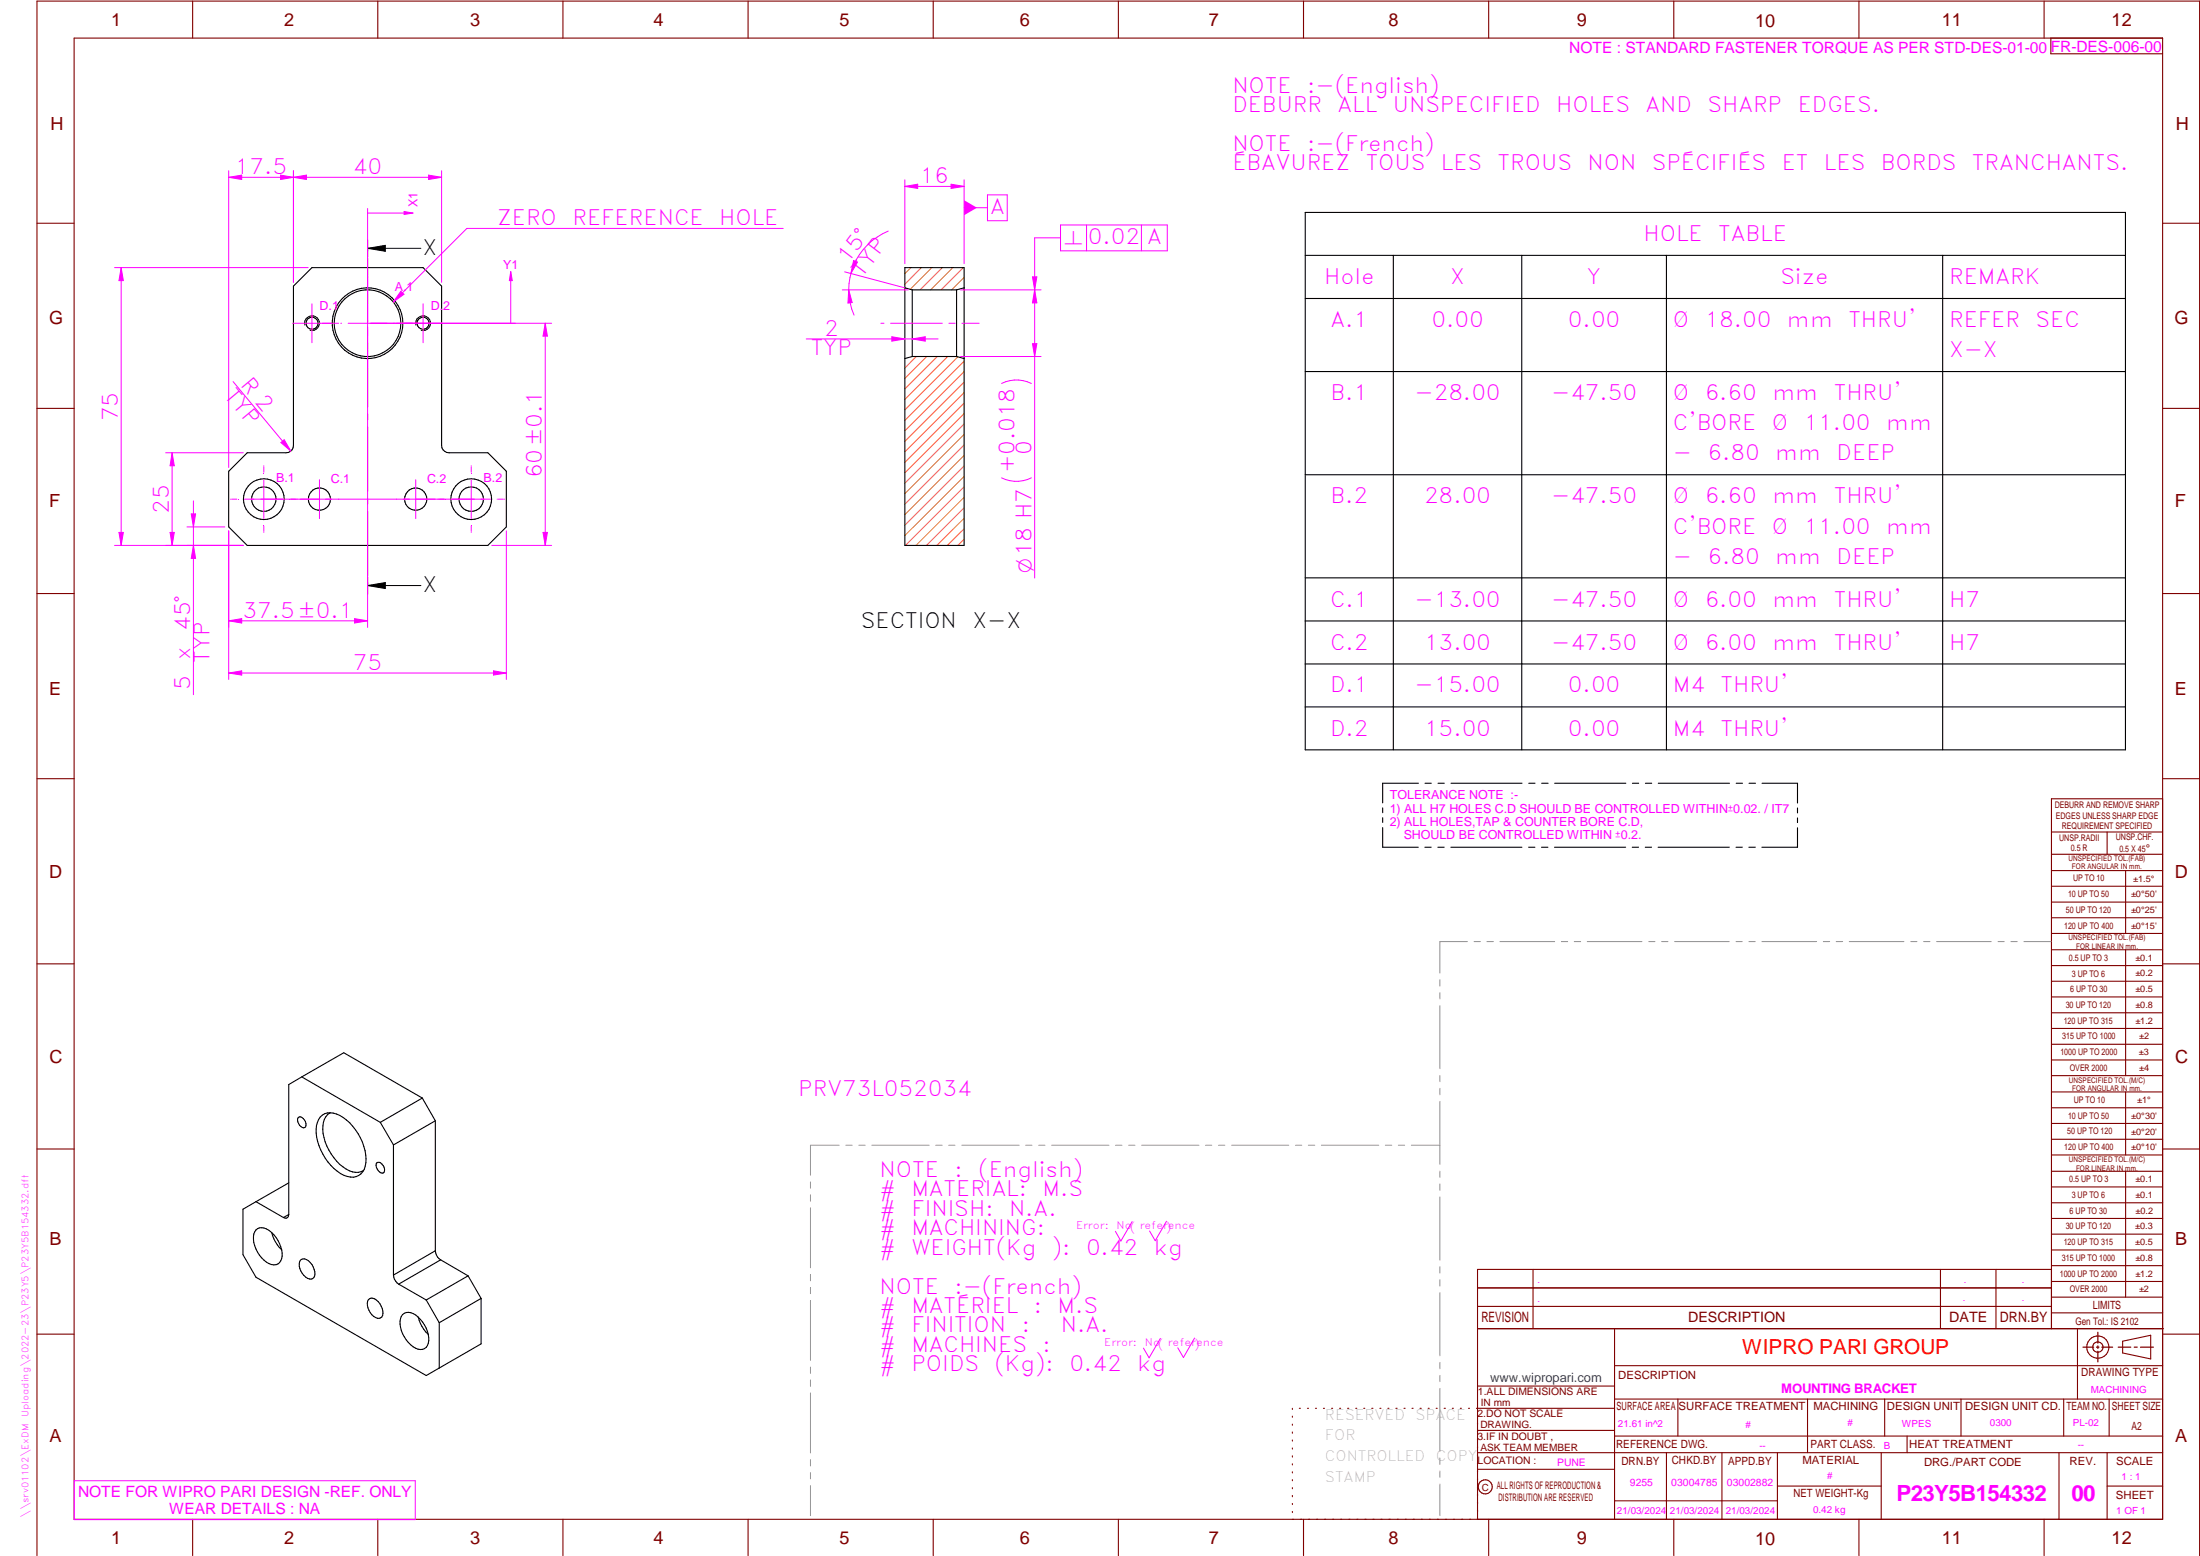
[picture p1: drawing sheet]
<svg xmlns="http://www.w3.org/2000/svg" width="594mm" height="420mm" viewBox="0 0 594 420" stroke-linecap="round" stroke-linejoin="round" font-family="sans-serif">
<g fill="none" stroke="#800000" stroke-width=".3">
<path d="M20 10.3h564v400h-564zM52 .3v10M102 .3v10M152 .3v10M202 .3v10M252 .3v10M302 .3v10M352 .3v10M402 .3v10M452 .3v10M502 .3v10M552 .3v10"/>
<path d="M553.8 10.3v4.2h30.2M10 60.3h10M584 60.3h10M10 110.3h10M584 110.3h10M10 160.3h10M584 160.3h10M10 210.3h10M584 215.7h-30v143.1M584 210.3h10M554 224.7h30M554 230.7h30"/>
<path d="M554 235.1h30M554 239.3h30M569 224.7v6M574 235.1v17M554 243.6h30M554 247.8h30M554 252.1h30M554 256.5h30M574 256.5v33.9M10 260.3h10M554 260.7h30M554 265h30"/>
<path d="M554 269.2h30M554 273.5h30M554 277.7h30M584 260.3h10M554 282h30M554 286.2h30M554 290.4h30M554 294.9h30M554 299.1h30M574 294.9v17M10 310.3h10M554 303.4h30"/>
<path d="M554 307.6h30M554 311.9h30M554 316.3h30M574 316.3v34M584 310.3h10M554 320.5h30M554 324.8h30M554 329h30M554 333.2h30M554 337.5h30M399 358.8h185.2M399 352.8h155"/>
<path d="M399 347.8h155M414 342.8v16M436 358.8v51.5M524 342.8v16M539 342.8v16M554 341.8h30M554 346h30M554 350.3h30M554 354.5h30M554 342.8h-155v67.5M561 358.8v19M10 360.3h10"/>
<path d="M399 374.3h37M436 377.8h148M453.1 377.8v10M488.1 377.8v14.5M508.9 377.8v10M529.5 377.8v10M557.3 377.8v10M569.5 377.8v10M573.2 362.2l7.6-1.6v6.3l-7.6-1.6zM584 368.8h-148M584 360.3h10M349 380.3v.3"/>
<path d="M349 382.4v.3M349 384.6v.3M349 386.7v.3M349 388.8v.3M349 391v.3M349 393.1v.3M349 395.3v.3M349 397.4v.3M349 399.5v.3M350.9 380.3h.2M353.1 380.3h.2M355.2 380.3h.3"/>
<path d="M357.4 380.3h.3M359.6 380.3h.3M361.7 380.3h.3M363.9 380.3h.3M366.1 380.3h.3M368.3 380.3h.2M370.4 380.3h.3M372.6 380.3h.3M374.8 380.3h.3M376.9 380.3h.4M379.1 380.3h.3M381.3 380.3h.3"/>
<path d="M383.4 380.3h.4M385.6 380.3h.3M387.8 380.3h.3M390 380.3h.3M392.2 380.3h.3M394.3 380.3h.3M396.5 380.3h.3M398.7 380.3h37.3M399 396.7h37M399 392.3h185M399 386.2h37M436 387.8h148"/>
<path d="M450 392.3v18M465 392.3v18M480 392.3v18M508 392.3v18M515 387.8v4.5M556 392.3v18M569 392.3v18M52 410.3v9.7M102 410.3v9.7M152 410.3v9.7M202 410.3v9.7M252 410.3v9.7"/>
<path d="M302 410.3v9.7M349 401.7v.3M349 403.8v.4M349 406v.3M349 408.1v.3M352 410.3v9.7M402 410.3v9.7M436 405.3h44M452 410.3v9.7M480 401.3h28M502 410.3v9.7M552 410.3v9.7"/>
<path d="M569 401.3h15M10 420v-419.7h584v419.7"/>
<circle cx="566.5" cy="363.7" r="1.39"/>
<circle cx="566.5" cy="363.8" r="3"/>
<circle cx="401.1" cy="401.5" r="1.9"/>
</g>
<path d="M305.7 329.9l-3 5.2-1.5-2.6M315 329.8l-3.1 5.2-1.5-2.6M313.3 361.4l-3 5.2-1.5-2.6M322.6 361.3l-3 5.3-1.6-2.7M20.1 399.8h92v10.5h-92z" fill="none" stroke="#f0f" stroke-width=".27"/>
<g fill="none" stroke="#949494" stroke-width=".27">
<path d="M396.2 254.3h-7.4v8.5M398.1 254.3h1.6M401.5 254.3h1.8M405 254.3h14.8M421.6 254.3h1.7M425.1 254.3h1.7M428.6 254.3h14.8M445.2 254.3h1.7M448.7 254.3h1.7M452.2 254.3h14.8M468.8 254.3h1.7M472.3 254.3h1.7"/>
<path d="M475.8 254.3h14.8M492.4 254.3h1.7M495.8 254.3h1.8M499.4 254.3h14.7M516 254.3h1.6M519.4 254.3h1.8M522.9 254.3h14.8M539.5 254.3h1.7M543 254.3h1.7M546.5 254.3h7.4M388.8 264.5v1.8M388.8 268.1v1.6"/>
<path d="M388.8 271.6v17M388.8 290.4v1.7M388.8 293.9v1.7M388.8 297.4v17M218.9 319.2v1.6M226.6 309.2h-7.7v8.1M228.4 309.2h1.7M231.9 309.2h1.7M235.4 309.2h15.5M252.7 309.2h1.7M256.2 309.2h1.7M259.7 309.2h15.5"/>
<path d="M277 309.2h1.7M280.5 309.2h1.7M284 309.2h15.5M301.2 309.2h1.8M304.8 309.2h1.7M308.3 309.2h15.5M325.5 309.2h1.7M329.1 309.2h1.6M332.6 309.2h15.4M349.8 309.2h1.7M353.3 309.2h1.7M356.8 309.2h15.5"/>
<path d="M374.1 309.2h1.7M377.6 309.2h1.7M381.1 309.2h7.7M388.8 316.2v1.7M388.8 319.7v1.7M218.9 322.6v1.8M218.9 326.1v16.2M388.8 323.2v17.1M218.9 344.1v1.8M218.9 347.6v1.7M218.9 351.2v16.1M388.8 342.1v1.6"/>
<path d="M388.8 345.6v1.7M388.8 349v17.1M218.9 369.1v1.7M218.9 372.6v1.8M218.9 376.1v16.2M388.8 367.9v1.7M388.8 371.4v1.7M388.8 374.9v17M218.9 394.1v1.8M218.9 397.6v1.7M388.8 393.7v1.7M388.8 397.2v1.7"/>
<path d="M218.9 401.2v8.1M388.8 400.7v8.6"/>
</g>
<path d="M566.5 359.7v3M562.5 363.8h2.9M566.1 363.8h.7M566.5 363.4v.7M566.5 364.9v2.8M567.6 363.8h2.9M572 363.8h3.4M576.3 363.8h.8M578 363.8h3.5" fill="none" stroke="#800000" stroke-width=".34"/>
<g fill="none" stroke="#000" stroke-width=".3">
<path d="M79.2 77.3l5-5h30.1l4.9 5v43a1.97 1.97 0 0 0 2 2h10.5l5 5v15l-5 5h-64.9l-5-5v-15l5-5h10.5a1.97 1.97 0 0 0 1.9-2z"/>
<circle cx="84.2" cy="87.3" r="1.64"/>
<circle cx="99.2" cy="87.3" r="9"/>
<circle cx="99.3" cy="87.3" r="9.5"/>
<circle cx="114.2" cy="87.3" r="1.62"/>
<circle cx="71.2" cy="134.8" r="5.5"/>
<circle cx="71.2" cy="134.8" r="3.3"/>
<circle cx="86.3" cy="134.8" r="2.99"/>
<circle cx="112.3" cy="134.8" r="3"/>
<circle cx="127.2" cy="134.8" r="3.3"/>
<circle cx="127.2" cy="134.8" r="5.5"/>
</g>
<g fill="none" stroke="#000" stroke-width=".27">
<path d="M99.3 64.7v4.8M99.3 69.7v17.5M99.3 67.1h14.4M99.3 67.1l4.7-.8v1.6zM82.3 87.8a2 2 0 0 1 1.8-2.5 2 2 0 0 1 2.2 2.1 2 2 0 0 1-2.6 1.8M99.3 88.9v1.8M99.3 92.5v17.4M112.3 87.8a2 2 0 0 1 1.7-2.5 2 2 0 0 1 2.2 2.1 2 2 0 0 1-2.5 1.8M99.3 111.7v1.7M99.3 115.2v17.5M99.3 134.5v1.7M99.3 138v17.4"/>
<path d="M99.3 158.1l4.7-.8v1.6zM99.3 155.7v4.8M99.3 158.1h14.4"/>
</g>
<path d="M99.3 67.1l4.7-.8v1.6zM99.3 158.1l4.7-.8v1.6z" fill="#000"/>
<path d="M246 72.3l-1.7 1.6M248.8 72.3l-4.5 4.5M251.6 72.3l-5.8 5.8M254.5 72.3l-6.1 6M257.3 72.3l-6 6M260.1 72.3l-6 6M260.3 74.9l-3.3 3.4" fill="none" stroke="#ff8000" stroke-width=".27"/>
<g fill="none" stroke="#ff8000" stroke-width=".27">
<path d="M247.4 96.3l-3.1 3.1M250.3 96.3l-6 5.9M253.1 96.3l-8.8 8.7M255.9 96.3l-11.6 11.6M258.6 96.4l-14.3 14.3M260.3 97.5l-16 16M260.3 100.3l-16 16M260.3 103.2l-16 16M260.3 106l-16 16M260.3 108.8l-16 16M260.3 111.7l-16 16M260.3 114.5l-16 16"/>
<path d="M260.3 117.3l-16 16M260.3 140l-7.3 7.3M260.3 137.1l-10.1 10.2M260.3 134.3l-13 13M260.3 131.4l-15.8 15.9M260.3 120.1l-16 16M260.3 123l-16 16M260.3 125.8l-16 16M260.3 128.7l-16 15.9M260.3 145.6l-1.7 1.7M260.3 142.8l-4.5 4.5"/>
</g>
<path d="M244.3 77.7l2 .6M244.3 72.3h16v75h-16zM246.3 78.3v18M246.3 78.3h12M258.3 78.3v18M260.3 77.7l-2 .6M246.3 96.3l-2 .5M246.3 96.3h12M258.3 96.3l2 .5" fill="none" stroke="#000" stroke-width=".3"/>
<path d="M244.3 48.6v22.6M256.8 49.7l3.5 .6-3.5 .6zM260.3 48.6v22.6" fill="none" stroke="#f0f" stroke-width=".27"/>
<path d="M256.8 49.7l3.5 .6-3.5 .6z" fill="#f0f"/>
<path d="M244.3 50.3l3.5-.6v1.2z" fill="none" stroke="#f0f" stroke-width=".27"/>
<path d="M244.3 50.3l3.5-.6v1.2z" fill="#f0f"/>
<path d="M244.3 50.3h16M259.4 78.3h21.7M279.4 78.3l.6 3.5h-1.2zM237.9 87.3h.8M240.5 87.3h14M256.2 87.3h1.7M259.4 96.3h21.7M259.8 87.3h4.6M278.5 103.5a9 9 0 0 0-8 0M278.5 129a9 9 0 0 1-8 0" fill="none" stroke="#f0f" stroke-width=".27"/>
<path d="M279.4 78.3l.6 3.5h-1.2z" fill="#f0f"/>
<path d="M278.8 92.8h1.2l-.6 3.5z" fill="none" stroke="#f0f" stroke-width=".27"/>
<path d="M278.8 92.8h1.2l-.6 3.5z" fill="#f0f"/>
<path d="M227.5 78.3h17.8M228.1 73.4l16.2 4.3M230.5 70.4l1.1 .4-1.8 3zM279.4 78.3v77.8" fill="none" stroke="#f0f" stroke-width=".27"/>
<path d="M230.5 70.4l1.1 .4-1.8 3z" fill="#f0f"/>
<path d="M229.2 78.3l.9 3.4-1.1 .1z" fill="none" stroke="#f0f" stroke-width=".27"/>
<path d="M229.2 78.3l.9 3.4-1.1 .1z" fill="#f0f"/>
<path d="M239.9 62.4a17.1 17.1 0 0 0-9.3 22.7M240.8 90.9l3.5 .6-3.5 .6z" fill="none" stroke="#f0f" stroke-width=".27"/>
<path d="M240.8 90.9l3.5 .6-3.5 .6z" fill="#f0f"/>
<path d="M246.3 91.5l3.5-.6v1.2z" fill="none" stroke="#f0f" stroke-width=".27"/>
<path d="M246.3 91.5l3.5-.6v1.2z" fill="#f0f"/>
<path d="M260.3 56.1h6.4M217.7 91.5h35.6" fill="none" stroke="#f0f" stroke-width=".27"/>
<path d="M260.3 54.1l3.5 2-3.5 2z" fill="#f0f"/>
<path d="M266.7 52.6h5.3v7h-5.3zM279.4 64.2v14.1" fill="none" stroke="#f0f" stroke-width=".27"/>
<path d="M278.8 74.8h1.2l-.6 3.5z" fill="#f0f"/>
<path d="M30.9 72.3h52.3M32.7 72.3l.6 3.5h-1.2zM278.8 74.8h1.2l-.6 3.5zM279.4 64.2h7M286.4 60.7h28.8v7h-28.8zM293.4 60.7v7M308.2 60.7v7M30.9 147.3h34.8" fill="none" stroke="#f0f" stroke-width=".27"/>
<path d="M32.7 72.3l.6 3.5h-1.2z" fill="#f0f"/>
<path d="M32.1 143.8h1.2l-.6 3.5z" fill="none" stroke="#f0f" stroke-width=".27"/>
<path d="M32.1 143.8h1.2l-.6 3.5z" fill="#f0f"/>
<path d="M32.7 72.3v75M61.8 143.3v40.2M136.7 143.3v40.2M61.8 181.7l3.5-.6v1.2z" fill="none" stroke="#f0f" stroke-width=".27"/>
<path d="M61.8 181.7l3.5-.6v1.2z" fill="#f0f"/>
<path d="M133.3 181.1l3.4 .6-3.4 .6z" fill="none" stroke="#f0f" stroke-width=".27"/>
<path d="M133.3 181.1l3.4 .6-3.4 .6z" fill="#f0f"/>
<path d="M44.7 122.3h21M44.7 147.3h21M45.9 143.8h1.2l-.6 3.5zM61.8 181.7h74.9" fill="none" stroke="#f0f" stroke-width=".27"/>
<path d="M45.9 143.8h1.2l-.6 3.5z" fill="#f0f"/>
<path d="M46.5 122.3l.6 3.5h-1.2z" fill="none" stroke="#f0f" stroke-width=".27"/>
<path d="M46.5 122.3l.6 3.5h-1.2z" fill="#f0f"/>
<path d="M79.2 47.9l3.6-.6v1.2zM79.2 46.1v30.1M119.2 46.1v30.1M46.5 122.3v25" fill="none" stroke="#f0f" stroke-width=".27"/>
<path d="M79.2 47.9l3.6-.6v1.2z" fill="#f0f"/>
<path d="M115.7 47.3l3.5 .6-3.5 .6z" fill="none" stroke="#f0f" stroke-width=".27"/>
<path d="M115.7 47.3l3.5 .6-3.5 .6z" fill="#f0f"/>
<path d="M61.8 47.9l3.5-.6v1.2zM61.8 46.1v80.1M79.2 47.9h40M79.2 46.1v30.1" fill="none" stroke="#f0f" stroke-width=".27"/>
<path d="M61.8 47.9l3.5-.6v1.2z" fill="#f0f"/>
<path d="M75.8 47.3l3.4 .6-3.4 .6z" fill="none" stroke="#f0f" stroke-width=".27"/>
<path d="M75.8 47.3l3.4 .6-3.4 .6z" fill="#f0f"/>
<path d="M61.8 47.9h17.4M62.9 103l15.6 18.8M75.9 119.5l.8-.8 1.8 3.1z" fill="none" stroke="#f0f" stroke-width=".27"/>
<path d="M75.9 119.5l.8-.8 1.8 3.1z" fill="#f0f"/>
<path d="M50.5 142.3h10.2M50.5 147.3h15.2M52.2 147.3l.6 3.5h-1.2z" fill="none" stroke="#f0f" stroke-width=".27"/>
<path d="M52.2 147.3l.6 3.5h-1.2z" fill="#f0f"/>
<path d="M51.6 138.8h1.2l-.6 3.5z" fill="none" stroke="#f0f" stroke-width=".27"/>
<path d="M51.6 138.8h1.2l-.6 3.5z" fill="#f0f"/>
<g fill="none" stroke="#f0f" stroke-width=".27">
<path d="M99.3 74.3v.2M99.3 75.1v4.4M86.2 87.3h.3M87.1 87.3h4.3M92 87.3h.2M94 87.3h10.5M99.3 80.1v.2M99.3 82v10.5M99.3 94.3v.2M99.3 95.1v4.3M106.2 87.3h.3M107.1 87.3h4.3"/>
<path d="M112 87.3h.3M99.3 100v.3M52.2 135.3v52.3M66 134.8h20.1M71.2 129.5v10.5M87.9 134.8h1.7M91.4 134.8h15.7M108.9 134.8h1.7M112.4 134.8h15.7M129.9 134.8h.9"/>
</g>
<path d="M78.5 134.8h1.4M80.2 134.8h.1" fill="none" stroke="#f0f" stroke-width=".27"/>
<path d="M71.2 125.8v.1M71.2 126.1v1.4" fill="none" stroke="#f0f" stroke-width=".27"/>
<path d="M62.3 134.8h.1M62.6 134.8h1.4" fill="none" stroke="#f0f" stroke-width=".27"/>
<path d="M81 134.8h10.5M86.3 129.5v10.5M107 134.8h10.5M112.3 129.5v10.5M122 134.8h10.5M127.2 129.5v10.5M134.2 134.8h.1M134.5 134.8h1.4M136.1 134.8h.2M71.2 142v1.5M71.2 143.7v.1" fill="none" stroke="#f0f" stroke-width=".27"/>
<path d="M127.2 125.8v.1M127.2 126.1v1.4" fill="none" stroke="#f0f" stroke-width=".27"/>
<path d="M118.2 134.8h.2M118.6 134.8h1.4" fill="none" stroke="#f0f" stroke-width=".27"/>
<path d="M79 87.3h10.5M84.2 82v10.5M99.3 88.3v81.1M109 87.3h10.5M114.3 82v10.5M61.8 143.3v26.1M127.2 142v1.5M127.2 143.7v.1M61.8 167.6l3.5-.6v1.2z" fill="none" stroke="#f0f" stroke-width=".27"/>
<g fill="none" stroke="#000" stroke-width=".3">
<path d="M81.5 290.8l21.2 12.3M81.5 290.8l11.3-6.5 21.2 12.2M81.5 290.8l-3.5 2.1v35.1M114 296.5l-11.3 6.6M114 296.5l3.6 6.1M78 319.4l-8.9 5.1M80.6 301.8a1.48 1.48 0 0 1 1.9 1.1 1.09 1.09 0 0 1-.5 1.6 2.15 2.15 0 0 1-1.4-2.7zM86.5 301.6a4.5 4.5 0 0 1 6.2 .2 14.7 14.7 0 0 1 6.1 12.1 3.9 3.9 0 0 1-5.9 3.5 14.4 14.4 0 0 1-7.4-13.5zM89.2 300.5a4.3 4.3 0 0 0-2 4.5 14 14 0 0 0 7.2 11.1 4.2 4.2 0 0 0 3.8 0M101.8 314a1.45 1.45 0 0 1 1.9 1.2 1.09 1.09 0 0 1-.5 1.6 2.15 2.15 0 0 1-1.4-2.8zM102.7 303.1l3.5 6.1M106.2 309.2v35.1"/>
<path d="M117.6 302.6l-11.4 6.6M117.6 302.6v35.1M69.1 324.5l-3.5 2v12.3l3.5 6.1 46 26.5 3.5-2M69.1 324.5l7.4 4.3M69.1 332.1a2.67 2.67 0 0 1 3.5 .1 8.3 8.3 0 0 1 3.5 7.7 2.39 2.39 0 0 1-4.1 .9 8.3 8.3 0 0 1-3.5-7.6zM73.4 332.8l1 2.5 1.7 2.1M78 328l-1.5 .8M78 328a.88 .88 0 0 1-.5 .9 .88 .88 0 0 1-1-.1M117.6 337.7a3.2 3.2 0 0 0 1.4 2.5M117.6 337.7l-11.4 6.6M81.1 340.3a1.75 1.75 0 0 1 2.7 .6l.8 1.2a2.43 2.43 0 0 1-.2 3.2 3.2 3.2 0 0 1-3.4-2.7 2.71 2.71 0 0 1 .1-2.3zM99.5 350.9a1.8 1.8 0 0 1 2.7 .6l.4 .6a3.5 3.5 0 0 1 .5 3.5 1.8 1.8 0 0 1-2.7-.6l-.4-.5a3.5 3.5 0 0 1-.5-3.6z"/>
<path d="M106.2 344.3a3.1 3.1 0 0 0 1.4 2.5M107.6 346.8l7.5 4.2M108.7 355a2.92 2.92 0 0 1 4.2 .6 7.4 7.4 0 0 1 2.5 7.7 2.4 2.4 0 0 1-3.8 .4 8 8 0 0 1-3.4-7.6zM113 355.7l1 2.5 1.6 2.1M115.1 351l3.5 6.2M118.6 357.2v12.2M119 340.2l-11.4 6.6M119 340.2l7.4 4.3M126.4 344.5l-11.3 6.5M126.4 344.5l3.5 6.1M129.9 350.6v12.3l-11.3 6.5M129.9 350.6l-11.3 6.6"/>
</g>
<path d="M61.8 167.6l3.5-.6v1.2z" fill="#f0f"/>
<path d="M95.8 167l3.5 .6-3.5 .6z" fill="none" stroke="#f0f" stroke-width=".27"/>
<path d="M95.8 167l3.5 .6-3.5 .6z" fill="#f0f"/>
<path d="M100.3 87.3h48.7M132.8 147.3h16.2M146.6 143.8h1.2l-.6 3.5zM61.8 167.6h37.5" fill="none" stroke="#f0f" stroke-width=".27"/>
<path d="M146.6 143.8h1.2l-.6 3.5z" fill="#f0f"/>
<path d="M147.2 87.3l.6 3.5h-1.2z" fill="none" stroke="#f0f" stroke-width=".27"/>
<path d="M147.2 87.3l.6 3.5h-1.2z" fill="#f0f"/>
<path d="M126.1 61.7l-19.9 19.8M147.2 87.3v60" fill="none" stroke="#f0f" stroke-width=".27"/>
<path d="M108.2 78.7l.9 .8-2.9 2z" fill="#f0f"/>
<path d="M99.3 56.3v30.3M99.3 57.5h12.2M109.1 57.1l2.4 .4-2.4 .4zM108.2 78.7l.9 .8-2.9 2zM126.1 61.7h85.4" fill="none" stroke="#f0f" stroke-width=".27"/>
<path d="M109.1 57.1l2.4 .4-2.4 .4z" fill="#f0f"/>
<path d="M137.9 73.4v13.9M137.9 73.4l.4 2.4h-.8zM100 87.3h39.1" fill="none" stroke="#f0f" stroke-width=".27"/>
<path d="M137.9 73.4l.4 2.4h-.8z" fill="#f0f"/>
<g fill="none" stroke="#000" stroke-width=".3">
<path d="M352.5 57.4h221.4v145.1h-221.4zM352.5 69h221.4M376.3 69v133.5M410.9 69v133.5M450 69v133.5M524.6 69v133.5M352.5 80.6h221.4M352.5 100.3h221.4M352.5 128.2h221.4M352.5 156h221.4M352.5 167.7h221.4M352.5 179.3h221.4"/>
<path d="M352.5 190.9h221.4M373.4 218.1v1.4M383 211.5h-9.6v5.3M384.8 211.5h1.7M388.3 211.5h1.7M391.8 211.5h19.2M412.8 211.5h1.7M416.3 211.5h1.7M419.8 211.5h19.2M440.8 211.5h1.7M444.3 211.5h1.7M447.8 211.5h19.2"/>
<path d="M468.8 211.5h1.7M472.3 211.5h1.7M475.8 211.5h9.6v5.3M485.4 218.2v1.3M373.4 220.8v1.3M373.4 223.5v5.3h9.6M384.8 228.8h1.7M388.3 228.8h1.7M391.8 228.8h19.2M412.8 228.8h1.7M416.3 228.8h1.7M419.8 228.8h19.2"/>
<path d="M440.8 228.8h1.7M444.3 228.8h1.7M447.8 228.8h19.2M468.8 228.8h1.7M472.3 228.8h1.7M485.4 223.5v5.3h-9.6M485.4 220.9v1.2"/>
</g>
<g font-size="6" fill="#f0f">
<text x="512.1" y="405.2">P23Y5B154332</text>
<text x="559.4" y="405.2">00</text>
</g>
<g font-size="5.7" fill="#f0f">
<text x="332.8" y="25">NOTE</text>
<text x="353" y="25">:-(English)</text>
<text x="332.8" y="30.3">DEBURR</text>
<text x="361.2" y="30.3">ALL</text>
<text x="376.1" y="30.3">UNSPECIFIED</text>
<text x="420.2" y="30.3">HOLES</text>
<text x="444.4" y="30.3">AND</text>
<text x="461.1" y="30.3">SHARP</text>
<text x="485.5" y="30.3">EDGES.</text>
<text x="332.8" y="40.8">NOTE</text>
<text x="353" y="40.8">:-(French)</text>
<text x="63.5" y="47">17.5</text>
<text x="95.3" y="47">40</text>
<text x="332.8" y="46">ÉBAVUREZ</text>
<text x="368.8" y="46">TOUS</text>
<text x="389.1" y="46">LES</text>
<text x="404.4" y="46">TROUS</text>
<text x="428.7" y="46">NON</text>
<text x="446" y="46">SPÉCIFIÉS</text>
<text x="481.1" y="46">ET</text>
<text x="492.5" y="46">LES</text>
<text x="507.9" y="46">BORDS</text>
<text x="532.5" y="46">TRANCHANTS.</text>
<text x="248.4" y="49.4">16</text>
<text x="267.4" y="57.9">A</text>
<text x="134.3" y="60.8">ZERO</text>
<text x="154.6" y="60.8">REFERENCE</text>
<text x="194.2" y="60.8">HOLE</text>
<text x="293.7" y="66">0.02 A</text>
<text x="443.8" y="65.1">HOLE</text>
<text x="464" y="65.1">TABLE</text>
<text x="228.9" y="71.4" transform="rotate(-53 228.9 71.4)">15°</text>
<text x="232.8" y="75" transform="rotate(-53 232.8 75)">TYP</text>
<text x="357.5" y="76.7">Hole</text>
<text x="391.6" y="76.7">X</text>
<text x="428.5" y="76.7">Y</text>
<text x="480.8" y="76.7">Size</text>
<text x="526.3" y="76.7">REMARK</text>
<text x="359.3" y="88.3">A.1</text>
<text x="386.5" y="88.3">0.00</text>
<text x="423.4" y="88.3">0.00</text>
<text x="451.7" y="88.3">Ø</text>
<text x="460.3" y="88.3">18.00</text>
<text x="482.5" y="88.3">mm</text>
<text x="499.1" y="88.3">THRU'</text>
<text x="526.3" y="88.3">REFER</text>
<text x="549.7" y="88.3">SEC</text>
<text x="218.9" y="95.9">TYP</text>
<text x="222.5" y="90.6">2</text>
<text x="526.3" y="96.4">X-X</text>
<text x="60.4" y="106.8" transform="rotate(50 60.4 106.8)">TYP</text>
<text x="64.8" y="103.9" transform="rotate(50 64.8 103.9)">R 2</text>
<text x="31.8" y="113.7" transform="rotate(-90 31.8 113.7)">75</text>
<text x="359.3" y="108">B.1</text>
<text x="382" y="108">-28.00</text>
<text x="418.8" y="108">-47.50</text>
<text x="451.7" y="108">Ø</text>
<text x="460.3" y="108">6.60</text>
<text x="478.6" y="108">mm</text>
<text x="495.2" y="108">THRU'</text>
<text x="451.7" y="116.2">C'BORE</text>
<text x="478.5" y="116.2">Ø</text>
<text x="487.1" y="116.2">11.00</text>
<text x="509.3" y="116.2">mm</text>
<text x="278.5" y="122.8" transform="rotate(-90 278.5 122.8)">0</text>
<text x="451.7" y="124.3">-</text>
<text x="461.1" y="124.3">6.80</text>
<text x="479.4" y="124.3">mm</text>
<text x="495.9" y="124.3">DEEP</text>
<text x="146.3" y="129.2" transform="rotate(-90 146.3 129.2)">60±0.1</text>
<text x="274" y="127.8" transform="rotate(-90 274 127.8)">+0.018</text>
<text x="359.3" y="135.9">B.2</text>
<text x="384.5" y="135.9">28.00</text>
<text x="418.8" y="135.9">-47.50</text>
<text x="451.7" y="135.9">Ø</text>
<text x="460.3" y="135.9">6.60</text>
<text x="478.6" y="135.9">mm</text>
<text x="495.2" y="135.9">THRU'</text>
<text x="45.6" y="138.7" transform="rotate(-90 45.6 138.7)">25</text>
<text x="451.7" y="144.1">C'BORE</text>
<text x="478.5" y="144.1">Ø</text>
<text x="487.1" y="144.1">11.00</text>
<text x="509.3" y="144.1">mm</text>
<text x="451.7" y="152.2">-</text>
<text x="461.1" y="152.2">6.80</text>
<text x="479.4" y="152.2">mm</text>
<text x="495.9" y="152.2">DEEP</text>
<text x="65.5" y="166.8">37.5±0.1</text>
<text x="359.1" y="163.8">C.1</text>
<text x="382" y="163.8">-13.00</text>
<text x="418.8" y="163.8">-47.50</text>
<text x="451.7" y="163.8">Ø</text>
<text x="460.3" y="163.8">6.00</text>
<text x="478.6" y="163.8">mm</text>
<text x="495.2" y="163.8">THRU'</text>
<text x="526.3" y="163.8">H7</text>
<text x="51.3" y="170.4" transform="rotate(-90 51.3 170.4)">45°</text>
<text x="51.3" y="178.2" transform="rotate(-90 51.3 178.2)">x</text>
<text x="56.6" y="178.9" transform="rotate(-90 56.6 178.9)">TYP</text>
<text x="359.1" y="175.4">C.2</text>
<text x="384.5" y="175.4">13.00</text>
<text x="418.8" y="175.4">-47.50</text>
<text x="451.7" y="175.4">Ø</text>
<text x="460.3" y="175.4">6.00</text>
<text x="478.6" y="175.4">mm</text>
<text x="495.2" y="175.4">THRU'</text>
<text x="526.3" y="175.4">H7</text>
<text x="95.3" y="180.8">75</text>
<text x="51.3" y="186.4" transform="rotate(-90 51.3 186.4)">5</text>
<text x="359.1" y="187">D.1</text>
<text x="382" y="187">-15.00</text>
<text x="423.4" y="187">0.00</text>
<text x="451.7" y="187">M4</text>
<text x="464.6" y="187">THRU'</text>
<text x="359.1" y="198.6">D.2</text>
<text x="384.5" y="198.6">15.00</text>
<text x="423.4" y="198.6">0.00</text>
<text x="451.7" y="198.6">M4</text>
<text x="464.6" y="198.6">THRU'</text>
<text x="215.6" y="296">PRV73L052034</text>
<text x="237.5" y="317.8">NOTE</text>
<text x="257.7" y="317.8">:</text>
<text x="264.1" y="317.8">(English)</text>
<text x="237.5" y="323">#</text>
<text x="246.1" y="323">MATERIAL:</text>
<text x="281.5" y="323">M.S</text>
<text x="237.5" y="328.3">#</text>
<text x="246.1" y="328.3">FINISH:</text>
<text x="272.5" y="328.3">N.A.</text>
<text x="237.5" y="333.5">#</text>
<text x="246.1" y="333.5">MACHINING:</text>
<text x="237.5" y="338.8">#</text>
<text x="246.1" y="338.8">WEIGHT(Kg</text>
<text x="284" y="338.8">):</text>
<text x="293.3" y="338.8">0.42</text>
<text x="311.6" y="338.8">kg</text>
<text x="237.5" y="349.3">NOTE</text>
<text x="257.7" y="349.3">:-(French)</text>
<text x="237.5" y="354.5">#</text>
<text x="237.5" y="359.8">#</text>
<text x="246.1" y="359.8">FINITION</text>
<text x="246.1" y="354.5">MATÉRIEL</text>
<text x="275.9" y="359.8">:</text>
<text x="279.2" y="354.5">:</text>
<text x="285.6" y="354.5">M.S</text>
<text x="286.5" y="359.8">N.A.</text>
<text x="237.5" y="365">#</text>
<text x="246.1" y="365">MACHINES</text>
<text x="281.5" y="365">:</text>
<text x="237.5" y="370.3">#</text>
<text x="246.1" y="370.3">POIDS</text>
<text x="268.5" y="370.3">(Kg):</text>
<text x="288.8" y="370.3">0.42</text>
<text x="307.1" y="370.3">kg</text>
</g>
<g font-size="5.7">
<text x="114.1" y="68.8">X</text>
<text x="114.1" y="159.9">X</text>
<text x="232.5" y="169.6">SECTION</text>
<text x="262.6" y="169.6">X-X</text>
</g>
<text font-size="5.6" fill="#f00" x="470.5" y="365.5">WIPRO PARI GROUP</text>
<g font-size="5.4" fill="#f0f">
<text x="287.5" y="66">n</text>
<text x="278.5" y="154.9" transform="rotate(-90 278.5 154.9)">O18 H7</text>
</g>
<g font-size="4.9" fill="#800000">
<text x="30" y="6.9">1</text>
<text x="76.7" y="6.9">2</text>
<text x="127" y="6.9">3</text>
<text x="176.5" y="6.9">4</text>
<text x="226.7" y="6.9">5</text>
<text x="275.4" y="6.9">6</text>
<text x="326.4" y="6.9">7</text>
<text x="375" y="6.9">8</text>
<text x="425.8" y="6.9">9</text>
<text x="473.9" y="7.3">10</text>
<text x="524.3" y="6.9">11</text>
<text x="570.2" y="6.9">12</text>
<text x="13.6" y="35.1">H</text>
<text x="587.6" y="35.1">H</text>
<text x="13.2" y="87.5">G</text>
<text x="587.2" y="87.5">G</text>
<text x="13.2" y="137">F</text>
<text x="587.2" y="137">F</text>
<text x="13.2" y="187.6">E</text>
<text x="587.2" y="187.6">E</text>
<text x="13.2" y="237">D</text>
<text x="587.2" y="237">D</text>
<text x="13.4" y="287.1">C</text>
<text x="587.4" y="287.1">C</text>
<text x="13.4" y="336.2">B</text>
<text x="587.4" y="336.2">B</text>
<text x="13.4" y="389.3">A</text>
<text x="587.4" y="389.3">A</text>
<text x="30" y="416.9">1</text>
<text x="76.7" y="416.9">2</text>
<text x="127" y="416.9">3</text>
<text x="176.5" y="416.9">4</text>
<text x="226.7" y="416.9">5</text>
<text x="275.4" y="416.9">6</text>
<text x="326.4" y="416.9">7</text>
<text x="375" y="416.9">8</text>
<text x="425.8" y="416.9">9</text>
<text x="473.9" y="417.3">10</text>
<text x="524.3" y="416.9">11</text>
<text x="570.2" y="416.9">12</text>
</g>
<g font-size="4.2" fill="#f0f">
<text x="423.7" y="14.3">NOTE : STANDARD FASTENER TORQUE AS PER STD-DES-01-00</text>
<text x="553.8" y="14">FR-DES-006-00</text>
<text x="21.1" y="404.3">NOTE FOR WIPRO PARI DESIGN -REF. ONLY</text>
<text x="45.7" y="408.8">WEAR DETAILS : NA</text>
</g>
<g font-size="3.9" fill="#800000">
<text x="400" y="357.1">REVISION</text>
<text x="455.9" y="357.1">DESCRIPTION</text>
<text x="526.4" y="357.1">DATE</text>
<text x="540" y="357.1">DRN.BY</text>
</g>
<g font-size="3.9" fill="#c0c0c0">
<text x="357.8" y="383.3">RESERVED</text>
<text x="382.3" y="383.3">SPACE</text>
<text x="357.8" y="388.9">FOR</text>
<text x="357.8" y="394.5">CONTROLLED</text>
<text x="387.8" y="394.5">COPY</text>
<text x="357.8" y="400">STAMP</text>
</g>
<text font-size="3.6" fill="#f0f" x="481" y="376.1">MOUNTING BRACKET</text>
<text font-size="3.5" fill="#00f" x="402.4" y="373.3">www.wipropari.com</text>
<g font-size="3.4" fill="#f0f">
<text x="112.7" y="55.8" transform="rotate(-90 112.7 55.8)">X1</text>
<text x="135.9" y="72.5">Y1</text>
<text x="86.3" y="83.8">D.1</text>
<text x="106.6" y="78.6">A.1</text>
<text x="116.3" y="83.8">D.2</text>
<text x="74.6" y="130.1">B.1</text>
<text x="89.3" y="130.3">C.1</text>
<text x="115.3" y="130.3">C.2</text>
<text x="130.6" y="130.1">B.2</text>
<text x="375.3" y="215.9">TOLERANCE NOTE :-</text>
<text x="375.3" y="219.5">1) ALL H7 HOLES C.D SHOULD BE CONTROLLED WITHINu0.02. / IT7</text>
<text x="375.3" y="223.1">2) ALL HOLES,TAP &amp; COUNTER BORE C.D,</text>
<text x="379" y="226.7">SHOULD BE CONTROLLED WITHIN u0.2.</text>
</g>
<g font-size="3.1" fill="#800000">
<text x="565.1" y="353.5">LIMITS</text>
<text x="562" y="371.7">DRAWING TYPE</text>
<text x="437" y="372.3">DESCRIPTION</text>
<text x="436.5" y="380.8">SURFACE AREA</text>
<text x="453.3" y="380.8">SURFACE TREATMENT</text>
<text x="489.7" y="380.8">MACHINING</text>
<text x="509.5" y="380.8">DESIGN UNIT</text>
<text x="530.6" y="380.8">DESIGN UNIT CD.</text>
<text x="558" y="380.6">TEAM NO.</text>
<text x="570.3" y="380.7">SHEET SIZE</text>
<text x="575.6" y="386.1">A2</text>
<text x="436.4" y="391.1">REFERENCE DWG.</text>
<text x="437.8" y="395.5">DRN.BY</text>
<text x="451.4" y="395.4">CHKD.BY</text>
<text x="466.6" y="395.5">APPD.BY</text>
<text x="486.7" y="395.4">MATERIAL</text>
<text x="488.9" y="390.9">PART CLASS.</text>
<text x="515.6" y="390.9">HEAT TREATMENT</text>
<text x="519.6" y="395.9">DRG./PART CODE</text>
<text x="558.9" y="395.5">REV.</text>
<text x="571.4" y="395.6">SCALE</text>
<text x="484.3" y="404.2">NET WEIGHT-Kg</text>
<text x="571.4" y="404.7">SHEET</text>
</g>
<text font-size="3" fill="#800000" x="579.5" y="230.1">°</text>
<g font-size="2.8" fill="#f0f">
<text x="290.6" y="331.9">Error:</text>
<text x="301.5" y="331.9">No( reference</text>
<text x="315" y="332.5">)</text>
<text x="298.2" y="363.4">Error:</text>
<text x="309.1" y="363.4">No( reference</text>
<text x="322.5" y="364">)</text>
<text x="420.5" y="396">PUNE</text>
<text x="440.1" y="401.2">9255</text>
<text x="451.3" y="401.2">03004785</text>
<text x="466.3" y="401.2">03002882</text>
</g>
<g font-size="2.8" fill="#800000">
<text x="560.4" y="357.7">Gen Tol.: IS 2102</text>
<text x="399.1" y="376.6">1.ALL DIMENSIONS ARE</text>
<text x="399" y="382.7">2.DO NOT SCALE</text>
<text x="399" y="388.7">3.IF IN DOUBT ,</text>
<text x="399" y="395.4">LOCATION :</text>
<text x="404.2" y="402">ALL RIGHTS OF REPRODUCTION &amp;</text>
<text x="404.7" y="405.4">DISTRIBUTION ARE RESERVED</text>
</g>
<g font-size="2.7" fill="#f0f">
<text x="564.6" y="376.2">MACHINING</text>
<text x="436.9" y="385.4">21.61 in^2</text>
<text x="471.4" y="385.5">#</text>
<text x="498.9" y="385">#</text>
<text x="513.6" y="385.3">WPES</text>
<text x="537.3" y="385.1">0300</text>
<text x="559.7" y="385.1">PL-02</text>
<text x="475.1" y="391.2">--</text>
<text x="508.7" y="391.2">B</text>
<text x="561.1" y="391.1">--</text>
<text x="493.4" y="399.5">#</text>
<text x="572.8" y="399.7">1 : 1</text>
<text x="436.6" y="408.7">21/03/2024</text>
<text x="450.9" y="408.8">21/03/2024</text>
<text x="466" y="408.9">21/03/2024</text>
<text x="489.6" y="408.5">0.42 kg</text>
<text x="571.4" y="408.7">1 OF 1</text>
</g>
<g font-size="2.7" fill="#800000">
<text x="399.9" y="379.7">IN mm</text>
<text x="399.7" y="385.7">DRAWING.</text>
<text x="399.7" y="391.8">ASK TEAM MEMBER</text>
<text x="400.1" y="402.5">C</text>
</g>
<g font-size="2.5" fill="#800000">
<text x="554.9" y="218.3">DEBURR AND REMOVE SHARP</text>
<text x="555.2" y="221">EDGES UNLESS SHARP EDGE</text>
<text x="556.1" y="227.1">UNSP.RADII</text>
<text x="556.8" y="223.8">REQUIREMENT SPECIFIED</text>
<text x="571.4" y="226.9">UNSP.CHF.</text>
<text x="559.2" y="229.9">0.5 R</text>
<text x="572.3" y="230.1">0.5 X 45</text>
<text x="559.8" y="238">UP TO 10</text>
<text x="576.1" y="238.1">±1.5°</text>
<text x="558.5" y="242.2">10 UP TO 50</text>
<text x="575.5" y="242.3">±0°50'</text>
<text x="557.4" y="250.7">120 UP TO 400</text>
<text x="557.9" y="246.5">50 UP TO 120</text>
<text x="575.5" y="250.7">±0°15'</text>
<text x="575.5" y="246.5">±0°25'</text>
<text x="558.7" y="259.4">0.5 UP TO 3</text>
<text x="559.5" y="263.7">3 UP TO 6</text>
<text x="576.6" y="263.6">±0.2</text>
<text x="576.6" y="259.4">±0.1</text>
<text x="559" y="267.9">6 UP TO 30</text>
<text x="576.6" y="267.9">±0.5</text>
<text x="557.8" y="272.2">30 UP TO 120</text>
<text x="576.6" y="272.2">±0.8</text>
<text x="556.9" y="280.7">315 UP TO 1000</text>
<text x="557.3" y="276.4">120 UP TO 315</text>
<text x="576.6" y="276.4">±1.2</text>
<text x="577.7" y="280.7">±2</text>
<text x="556.4" y="284.9">1000 UP TO 2000</text>
<text x="577.6" y="284.9">±3</text>
<text x="558.9" y="289.2">OVER 2000</text>
<text x="577.7" y="289.3">±4</text>
<text x="560" y="297.9">UP TO 10</text>
<text x="577.1" y="297.9">±1°</text>
<text x="558.5" y="302.1">10 UP TO 50</text>
<text x="575.5" y="302.1">±0°30'</text>
<text x="557.4" y="310.6">120 UP TO 400</text>
<text x="558.2" y="306.3">50 UP TO 120</text>
<text x="575.5" y="310.6">±0°10'</text>
<text x="575.5" y="306.4">±0°20'</text>
<text x="558.8" y="319.2">0.5 UP TO 3</text>
<text x="559.4" y="323.4">3 UP TO 6</text>
<text x="576.6" y="319.2">±0.1</text>
<text x="576.6" y="323.5">±0.1</text>
<text x="558.9" y="327.7">6 UP TO 30</text>
<text x="576.7" y="327.7">±0.2</text>
<text x="557.8" y="332">30 UP TO 120</text>
<text x="576.6" y="332">±0.3</text>
<text x="556.8" y="340.5">315 UP TO 1000</text>
<text x="557.3" y="336.3">120 UP TO 315</text>
<text x="576.6" y="336.3">±0.5</text>
<text x="576.6" y="340.5">±0.8</text>
<text x="556.2" y="344.7">1000 UP TO 2000</text>
<text x="576.6" y="344.7">±1.2</text>
<text x="558.9" y="349">OVER 2000</text>
<text x="577.6" y="349">±2</text>
</g>
<g font-size="2.5" fill="#f0f">
<text x="415.2" y="346.4">.</text>
<text x="530.3" y="346.5">.</text>
<text x="545.9" y="346.4">.</text>
<text x="415.2" y="351.5">.</text>
<text x="530" y="351.3">.</text>
<text x="545.9" y="351.4">.</text>
</g>
<g font-size="2.4" fill="#f0f">
<text x="7.7" y="382.7" transform="rotate(-90 7.7 382.7)">Uploading\2022-23\P23Y5\P23Y5B154332.dft</text>
<text x="7.7" y="409.8" transform="rotate(-90 7.7 409.8)">\\srv01102\ExDM</text>
</g>
<g font-size="2.1" fill="#800000">
<text x="558.5" y="232.4">UNSPECIFIED TOL.(FAB)</text>
<text x="559.5" y="234.7">FOR ANGULAR IN mm.</text>
<text x="558.6" y="253.9">UNSPECIFIED TOL.(FAB)</text>
<text x="560.7" y="256.3">FOR LINEAR IN mm.</text>
<text x="558.7" y="292.3">UNSPECIFIED TOL.(M/C)</text>
<text x="559.6" y="294.7">FOR ANGULAR IN mm.</text>
<text x="558.7" y="313.7">UNSPECIFIED TOL.(M/C)</text>
<text x="560.6" y="316.1">FOR LINEAR IN mm.</text>
</g>
</svg>
